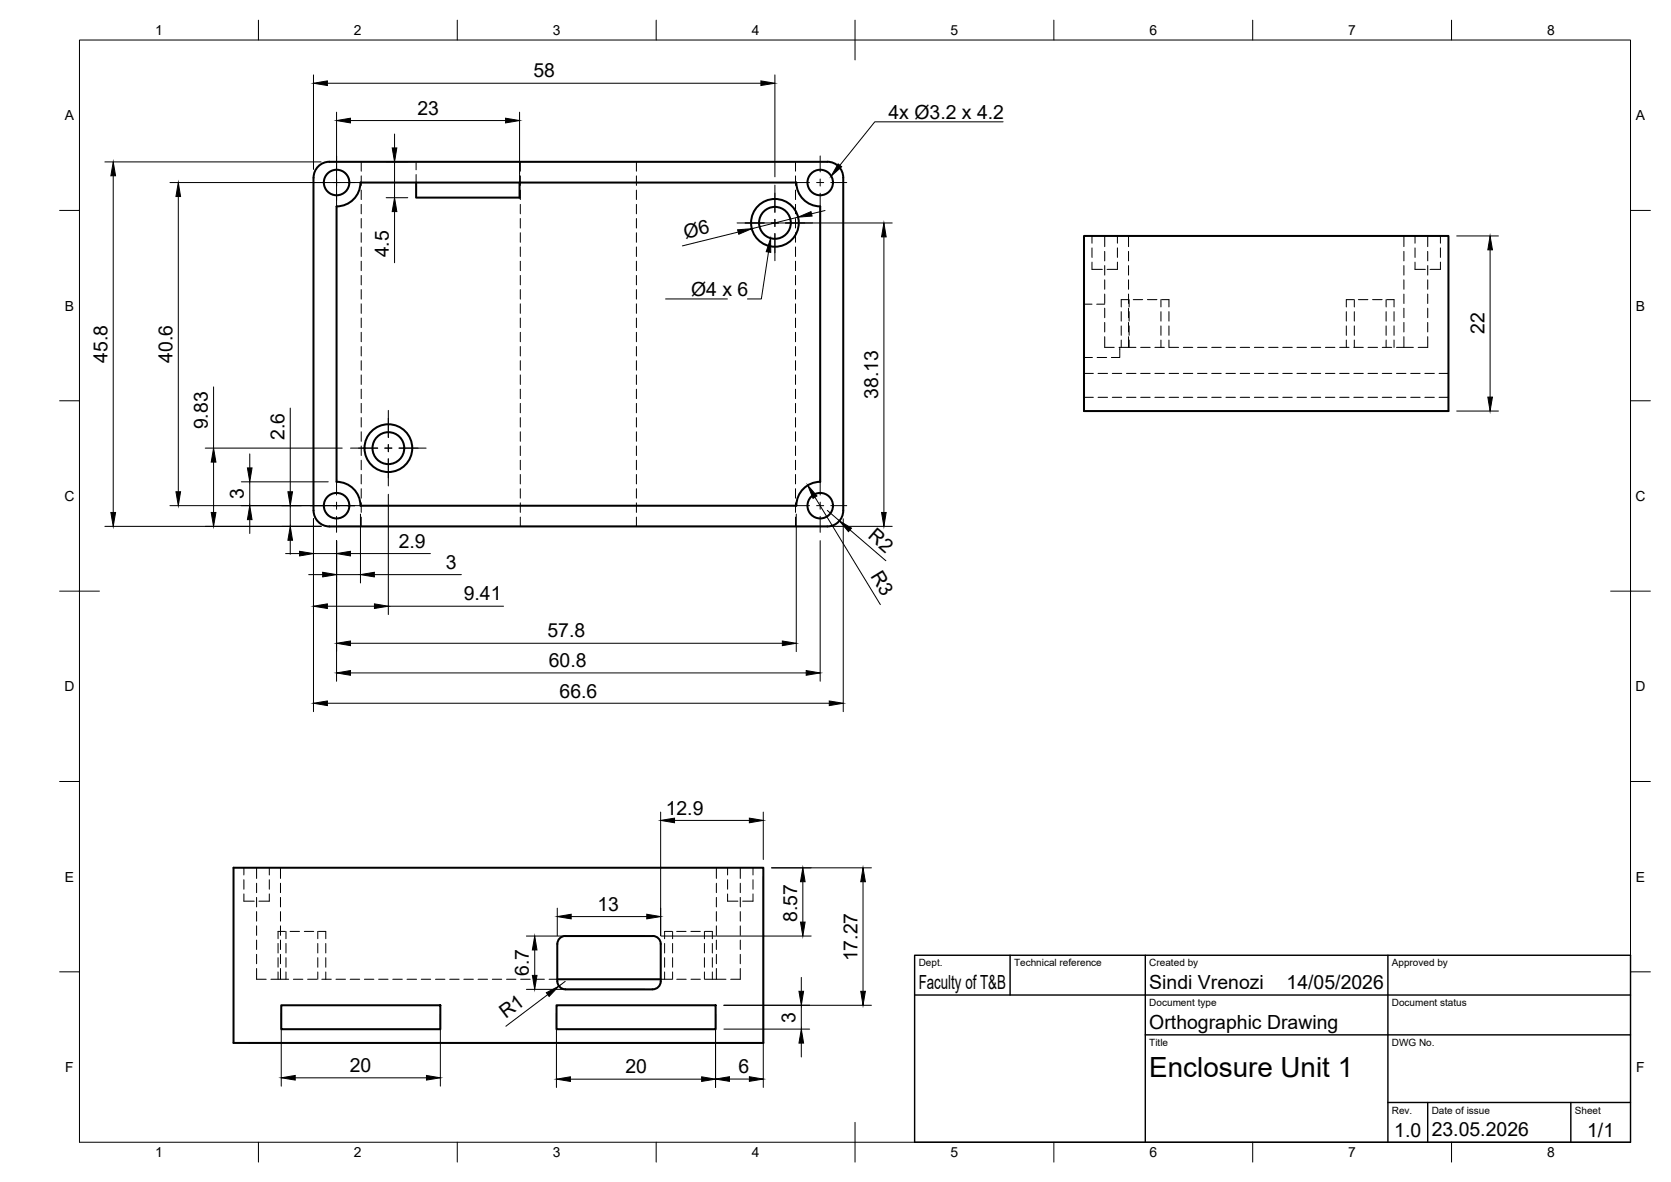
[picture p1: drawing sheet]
<svg xmlns="http://www.w3.org/2000/svg" width="420mm" height="297mm" viewBox="0 0 420 297" stroke-linecap="round" stroke-linejoin="round" font-family="sans-serif">
<!-- layer: Hidden -->
<g fill="none" stroke="#000" stroke-width=".25">
<path d="M90.8 40.7v2.3M90.8 44.2v2.4M90.8 47.8v2.4M90.8 51.4v2.3M90.8 54.9v2.4M90.8 58.5v2.4M104.6 40.7v2M104.6 43.9v2M130.6 40.7v2M130.6 43.9v2M130.8 40.7v2.3M130.8 44.2v2.4"/>
<path d="M130.8 47.8v2.4M130.8 51.4v2.3M130.8 54.9v2.4M130.8 58.5v2.4M160 40.7v2.3M160 44.2v2.4M160 47.8v2.4M160 51.4v2.3M160 54.9v2.4M160 58.5v2.4M200 40.7v2.3M200 44.2v2.4"/>
<path d="M200 47.8v2.4M200 51.4v2.3M200 54.9v2.4M200 58.5v2.4M274.6 59.3v1.8M277.8 59.3v2.7M281 59.3v1.8M283.8 59.3v2.7M353 59.3v2.7M355.8 59.3v1.8M359 59.3v2.7M362.2 59.3v1.8"/>
<path d="M90.8 62.1v2.4M90.8 65.6v2.4M90.8 69.2v2.4M90.8 72.8v2.4M90.8 76.4v2.3M90.8 79.9v2.4M130.8 62.1v2.4M130.8 65.6v2.4M130.8 69.2v2.4M130.8 72.8v2.4M130.8 76.4v2.3M130.8 79.9v2.4"/>
<path d="M160 62.1v2.4M160 65.6v2.4M160 69.2v2.4M160 72.8v2.4M160 76.4v2.3M160 79.9v2.4M200 62.1v2.4M200 65.6v2.4M200 69.2v2.4M200 72.8v2.4M200 76.4v2.3M200 79.9v2.4"/>
<path d="M272.6 76.4h2M274.6 65.9v1.8h2.6M274.6 62.3v2.4M275.8 76.4h2M277.8 63.2v2.4M277.8 66.7v2.4M277.8 70.3v2.4M277.8 73.9v2.4M277.8 77.5v2.3M281 65.9v1.8h-2.6M281 62.3v2.4M281.9 78.3v2.4"/>
<path d="M283.7 75.3h-1.8v1.8M283.8 63.2v2.4M283.8 66.7v2.4M283.8 70.3v2.4M283.8 73.9v2.4M283.8 77.5v2.3M283.9 75.3v1.8M283.9 78.3v2.4M284.9 75.3h2.4M288.5 75.3h2.4M291.9 75.3v1.8M291.9 78.3v2.4"/>
<path d="M292.1 75.3h1.8v1.8M293.9 78.3v2.4M338.5 78.3v2.4M340.4 75.3h-1.9v1.8M340.5 75.3v1.8M340.5 78.3v2.4M341.5 75.3h2.4M345.1 75.3h2.4M348.5 75.3v1.8M348.5 78.3v2.4M348.7 75.3h1.8v1.8M350.5 78.3v2.4"/>
<path d="M353 63.2v2.4M353 66.7v2.4M353 70.3v2.4M353 73.9v2.4M353 77.5v2.3M355.8 65.9v1.8h2.6M355.8 62.3v2.4M359 63.2v2.4M359 66.7v2.4M359 70.3v2.4M359 73.9v2.4M359 77.5v2.3"/>
<path d="M362.2 65.9v1.8h-2.6M362.2 62.3v2.4M90.8 83.5v2.4M90.8 87.1v2.4M90.8 90.6v2.4M90.8 94.2v2.4M90.8 97.8v2.4M130.8 83.5v2.4M130.8 87.1v2.4M130.8 90.6v2.4M130.8 94.2v2.4M130.8 97.8v2.4"/>
<path d="M160 83.5v2.4M160 87.1v2.4M160 90.6v2.4M160 94.2v2.4M160 97.8v2.4M200 83.5v2.4M200 87.1v2.4M200 90.6v2.4M200 94.2v2.4M200 97.8v2.4M272.6 99.9h2.3M272.6 93.8h2.3"/>
<path d="M272.6 89.8h2.1M275.9 89.8h2.4M276.1 99.9h2.4M276.1 93.8h2.4M277.8 84.6v2.7h2.4M277.8 81v2.4M279.7 99.9h2.3M279.7 93.8h2.3M281.4 87.3h2.4M281.6 87.3v2.5h-2.2M281.9 81.9v2.4M281.9 85.5v1.8"/>
<path d="M283.3 99.9h2.3M283.3 93.8h2.3M283.8 87.3h1.8M283.8 81v2.4M283.8 84.6v2.7M283.9 81.9v2.4M283.9 85.5v1.8M286.8 99.9h2.4M286.8 93.8h2.4M286.8 87.3h2.4M290.4 99.9h2.4M290.4 93.8h2.4"/>
<path d="M290.4 87.3h2.4M291.9 81.9v2.4M291.9 85.5v1.8M293.9 85.5l.1 1.8h2.4M293.9 81.9v2.4M294 99.9h2.4M294 93.8h2.4M297.5 99.9h2.4M297.5 93.8h2.4M297.5 87.3h2.4M301.1 99.9h2.4M301.1 93.8h2.4"/>
<path d="M301.1 87.3h2.4M304.7 99.9h2.4M304.7 93.8h2.4M304.7 87.3h2.4M308.3 99.9h2.3M308.3 93.8h2.3M308.3 87.3h2.3M311.8 99.9h2.4M311.8 93.8h2.4M311.8 87.3h2.4M315.4 99.9h2.4M315.4 93.8h2.4"/>
<path d="M315.4 87.3h2.4M319 99.9h2.4M319 93.8h2.4M319 87.3h2.4M322.5 99.9h2.4M322.5 93.8h2.4M322.5 87.3h2.4M326.1 99.9h2.4M326.1 93.8h2.4M326.1 87.3h2.4M329.7 99.9h2.4M329.7 93.8h2.4"/>
<path d="M329.7 87.3h2.4M333.3 99.9h2.3M333.3 93.8h2.3M333.3 87.3h2.3M336.8 99.9h2.4M336.8 93.8h2.4M336.8 87.3h2.4M338.5 81.9v2.4M338.5 85.5v1.8M340.4 99.9h2.4M340.4 93.8h2.4M340.4 87.3h2.4"/>
<path d="M340.5 81.9v2.4M340.5 85.5v1.8M344 99.9h2.4M344 93.8h2.4M344 87.3h2.4M347.6 99.9h2.3M347.6 93.8h2.3M347.6 87.3h2.3M348.5 81.9v2.4M348.5 85.5v1.8M350.5 81.9v2.4M350.5 85.5v1.8"/>
<path d="M351.1 99.9h2.4M351.1 93.8h2.4M351.1 87.3h1.9M353 87.3h2.4M353 81v2.4M353 84.6v2.7M354.7 99.9h2.4M354.7 93.8h2.4M358.3 99.9h2.4M358.3 93.8h2.4M359 84.6v2.7h-2.4M359 81v2.4"/>
<path d="M361.8 99.9h2.4M361.8 93.8h2.4M90.8 101.4v2.3M90.8 105v2.3M90.8 108.5v2.4M90.8 112.1v2.4M90.8 115.7v2.4M90.8 119.2v2.4M130.8 101.4v2.3M130.8 105v2.3M130.8 108.5v2.4M130.8 112.1v2.4"/>
<path d="M130.8 115.7v2.4M130.8 119.2v2.4M160 101.4v2.3M160 105v2.3M160 108.5v2.4M160 112.1v2.4M160 115.7v2.4M160 119.2v2.4M200 101.4v2.3M200 105v2.3M200 108.5v2.4M200 112.1v2.4"/>
<path d="M200 115.7v2.4M200 119.2v2.4M90.8 122.8v2.4M90.8 126.4v2.4M90.8 129.9v2.4M130.8 122.8v2.4M130.8 126.4v2.4M130.8 129.9v2.4M160 122.8v2.4M160 126.4v2.4M160 129.9v2.4M200 122.8v2.4"/>
<path d="M200 126.4v2.4M200 129.9v2.4M61.3 218.1v1.8M64.5 218.1v2.7M67.7 218.1v1.8M70.5 218.1v2.7M180.1 218.1v2.7M182.9 218.1v1.8M186.1 218.1v2.7M189.3 218.1v1.8M61.3 224.6v1.9h2.6M61.3 221.1v2.4"/>
<path d="M64.5 222v2.3M64.5 225.5v2.4M64.5 229.1v2.4M64.5 232.7v2.4M64.5 236.2v2.4M64.5 239.8v2.4M67.7 224.6v1.9h-2.6M67.7 221.1v2.4M69.9 237.1v2.4M70.5 222v2.3M70.5 225.5v2.4M70.5 229.1v2.4"/>
<path d="M70.5 232.7v2.4M70.5 236.2v2.4M70.5 239.8v2.4M71.7 234.1h-1.8v1.8M71.9 234.1v1.8M71.9 237.1v2.4M72.9 234.1h2.4M76.5 234.1h2.4M79.9 234.1v1.8M79.9 237.1v2.4M80.1 234.1h1.8v1.8M81.9 237.1v2.4"/>
<path d="M167.1 237.1v2.4M169 234.1h-1.9v1.8M169.1 234.1v1.8M169.1 237.1v2.4M170.1 234.1h2.4M173.7 234.1h2.4M177.1 234.1v1.8M177.1 237.1v2.4M177.3 234.1h1.8v1.8M179.1 237.1v2.4M180.1 222v2.3M180.1 225.5v2.4"/>
<path d="M180.1 229.1v2.4M180.1 232.7v2.4M180.1 236.2v2.4M180.1 239.8v2.4M182.9 224.6v1.9h2.6M182.9 221.1v2.4M186.1 222v2.3M186.1 225.5v2.4M186.1 229.1v2.4M186.1 232.7v2.4M186.1 236.2v2.4M186.1 239.8v2.4"/>
<path d="M189.3 224.6v1.9h-2.6M189.3 221.1v2.4M64.5 243.4v2.7h2.4M68.1 246.1h2.4M69.9 240.7v2.4M69.9 244.2v1.9M70.5 243.4v2.7h2.1M71.9 240.7v2.4M71.9 244.2v1.9M73.8 246.1h2.4M77.3 246.1h2.4M79.9 240.7v2.4"/>
<path d="M79.9 244.2v1.9M80.9 246.1h2.4M81.9 240.7v2.4M81.9 244.2v1.9M84.5 246.1h2.4M88.1 246.1h2.3M91.6 246.1h2.4M95.2 246.1h2.4M98.8 246.1h2.4M102.3 246.1h2.4M105.9 246.1h2.4M109.5 246.1h2.4"/>
<path d="M113.1 246.1h2.3M116.6 246.1h2.4M120.2 246.1h2.4M123.8 246.1h2.4M127.4 246.1h2.3M130.9 246.1h2.4M134.5 246.1h2.4M138.1 246.1h2M166.1 246.1h2.9M167.1 240.7v2.4M167.1 244.2v1.9M169.1 240.7v2.4"/>
<path d="M169.1 244.2v1.9M170.2 246.1h2.3M173.7 246.1h2.4M177.1 240.7v2.4M177.1 244.2v1.9M179.1 240.7v2.4M179.1 244.2v1.9M180.1 243.4v2.7h-2.8M180.1 246.1h2.4M186.1 243.4v2.7h-2.4"/>
</g>
<!-- layer: Visible -->
<g fill="none" stroke="#000" stroke-width=".51">
<path d="M78.8 44.7v83.6a4 4 0 0 0 4 4h125.2M104.6 45.9v3.8h26v-3.8M208 40.7l-125.2-.1a4 4 0 0 0-4 4.1M208 40.6a4 4 0 0 1 4 4.1M212 44.7v83.6a4 4 0 0 1-4 4M272.6 59.3h91.6v44h-91.6zM84.6 121.1v-69.2a6 6 0 0 0 6-6h109.6a6 6 0 0 0 6 6v69.2M84.6 121.1a6 6 0 0 1 6 6h109.6a6 6 0 0 1 6-6M58.7 218.1h133.2v44h-133.2zM140.7 235.8l.9-.5 .5-.1h22a2 2 0 0 1 2 2v9.4a2.04 2.04 0 0 1-2 2h-22a2.04 2.04 0 0 1-2-2v-9.4l.1-.5zM70.7 252.6h40v6h-40zM139.9 252.6h40v6h-40z"/>
<path d="M140.1 246.1h26"/>
<circle cx="84.6" cy="45.9" r="3.2"/>
<circle cx="194.8" cy="56" r="4"/>
<circle cx="194.9" cy="56" r="6"/>
<circle cx="206.2" cy="45.9" r="3.2"/>
<circle cx="97.6" cy="112.6" r="4"/>
<circle cx="97.7" cy="112.6" r="6"/>
<circle cx="84.6" cy="127.1" r="3.2"/>
<circle cx="206.2" cy="127.1" r="3.2"/>
</g>
<!-- layer: BORDER -->
<g fill="none" stroke="#000" stroke-width=".25">
<path d="M20 10.1h390v276.9h-390zM65 5.1v5M115 5.1v5M165 5.1v5M215 5.1v10M265 5.1v5M315 5.1v5M365 5.1v5M15 52.9h5M410 52.9h5M15 100.7h5M410 100.7h5"/>
<path d="M15 148.6h10M405 148.6h10M15 196.4h5M410 196.4h5M15 244.2h5M410 244.2h5M65 287v5M115 287v5M165 287v5M215 282.1v9.9M265 287v5M315 287v5"/>
<path d="M365 287v5"/>
</g>
<!-- layer: Smart Centers -->
<g fill="none" stroke="#000" stroke-width=".25">
<path d="M84.6 39.2v4M206.2 39.2v4M77.9 45.9h4.1M83.7 45.9h1.8M84.6 45v1.8M84.6 48.6v4M87.3 45.9h4M185.3 56h6.9M193.9 56h1.8M194.8 46.5v6.8M194.8 55.1v1.8M194.8 58.7v6.8"/>
<path d="M197.5 56h6.8M199.5 45.9h4M205.3 45.9h1.8M206.2 45v1.8M206.2 48.6v4M208.9 45.9h4M88.1 112.6h6.9M96.8 112.6h1.7M97.6 103.1v6.8M97.6 111.7v1.8M97.6 115.3v6.8M100.3 112.6h6.8"/>
<path d="M77.9 127.1h4.1M83.7 127.1h1.8M84.6 120.4v4M84.6 126.2v1.8M84.6 129.8v4M87.3 127.1h4M199.5 127.1h4M205.3 127.1h1.8M206.2 120.4v4M206.2 126.2v1.8M206.2 129.8v4M208.9 127.1h4"/>
</g>
<!-- layer: FD_Dimensions -->
<g fill="none" stroke="#000" stroke-width=".25">
<path d="M78.8 18.8v23.8M194.8 18.8v25.6M82.3 20.9h109M84.6 28.2v22.3M88.1 30.3h39M99.2 33.7v3.5M130.6 28.2v15.6M26.4 40.7h54.3M28.5 44.2v84.6M42.7 45.9h46.5M44.8 49.4v74.2M97.1 40.7h5.4"/>
<path d="M97.1 49.7h5.4M99.2 40.7v9M99.2 53.2v12.8M185.6 58.3l-14 3.5M187.4 56h36.9M200.7 54.6l-11.7 2.9M207.5 52.9l-3.5 .8M222.2 59.5v69.3M366.3 59.3h10.5M374.7 62.8v37M53.7 97.2v15.4M51.6 112.6h34.4"/>
<path d="M53.7 116.1v12.7M62.8 114.1v3.5M73 102.6v21M366.3 103.3h10.5M26.4 132.3h54.3M42.7 127.1h46.5M60.7 121.1h21.8M62.8 121.1v6M62.8 130.6v3.5M71.8 139.1h3.5M73 127.1v5.2M73 135.8v3.5"/>
<path d="M78.8 130.4v48.4M78.8 139.1h5.8M84.6 135.9v35.3M84.9 132.3h139.4M88.1 139.1h20.1M90.6 129.2v17.3M97.6 124.2v30.2M200.2 129.2v34.6M204.9 125l16.5 26.9M206.2 135.9v35.3M208 128.3l3.1 2.6M212 130.4v48.4"/>
<path d="M213.7 133.2l9 7.7M77.6 144.4h3.5M82.3 152.3h11.8M84.6 144.4h6M94.1 144.4h21.9M97.6 152.3h29M82.3 176.7h126.2M88.1 169.1h114.6M88.1 161.7h108.6M166.1 204.1v31M169.6 206.2h18.8M191.9 204.1v11.9"/>
<path d="M194 218.1h25.1M132.4 235.2h29.6M134.5 238.7v6.4M140.1 228.2v6.9M143.6 230.3h19M166.2 235.2h37.8M191.9 220.2v53.1M201.9 221.6v10.1M217 221.6v27.5M70.7 254.7v18.3M110.7 254.7v18.3M132.4 248.6h29.6"/>
<path d="M137.7 249.9l-10.5 8M139.9 254.7v18.6M142.1 246.6l-1.6 1.2M179.9 254.7v18.6M182 252.6h37.1M182 258.6h21.6M201.5 245.6v3.5M201.5 252.6v6M74.2 270.9h33M143.4 271.2h33M183.4 271.2h5M201.5 262.1v3.5"/>
</g>
<g fill="#000" stroke="#000" stroke-width=".25">
<path d="M78.8 20.9l3.5-.6v1.2zM84.6 30.3l3.5-.6v1.2zM98.6 37.2h1.2l-.6 3.5zM127.1 29.7l3.5 .6-3.5 .6zM191.3 20.3l3.5 .6-3.5 .6zM28.5 40.7l.6 3.5h-1.2zM44.8 45.9l.6 3.5h-1.2zM99.2 49.7l.6 3.5h-1.2zM185.5 57.7l3.5-.2-3.2 1.4zM200.7 54.6l3.2-1.4 .3 1.1zM222.2 56l.6 3.5h-1.1zM374.7 59.3l.6 3.5h-1.2z"/>
<path d="M374.1 99.8h1.2l-.6 3.5zM53.7 112.6l.6 3.5h-1.2zM62.2 117.6h1.2l-.6 3.5zM27.9 128.8h1.2l-.6 3.5zM44.2 123.6h1.2l-.6 3.5zM53.1 128.8h1.2l-.6 3.5zM62.8 127.1l.6 3.5h-1.2zM73 132.3l.6 3.5h-1.2zM72.4 123.6h1.2l-.6 3.5zM75.3 138.5l3.5 .6-3.5 .6zM84.6 139.1l3.5-.6v1.2zM203.1 121.9l2.3 2.7-1 .7z"/>
<path d="M211.1 130.9l3 1.8-.8 .9zM221.7 128.8h1.1l-.6 3.5zM81.1 143.8l3.5 .6-3.5 .6zM78.8 152.3l3.5-.5v1.1zM90.6 144.4l3.5-.6v1.2zM94.1 151.8l3.5 .5-3.5 .6zM78.8 176.7l3.5-.5v1.1zM84.6 169.1l3.5-.6v1.2zM84.6 161.7l3.5-.6v1.1zM196.7 161.1l3.5 .6-3.5 .5zM202.7 168.5l3.5 .6-3.5 .6zM208.5 176.2l3.5 .5-3.5 .6z"/>
<path d="M166.1 206.2l3.5-.6v1.2zM188.4 205.6l3.5 .6-3.5 .6zM134.5 235.2l.5 3.5h-1.1zM140.1 230.3l3.5-.5v1.1zM162.6 229.8l3.5 .5-3.5 .6zM201.9 218.1l.5 3.5h-1.1zM201.3 231.7h1.1l-.5 3.5zM217 218.1l.6 3.5h-1.2zM133.9 245.1h1.1l-.5 3.5zM137.4 249.5l3.1-1.7-2.4 2.6zM200.9 249.1h1.2l-.6 3.5zM216.4 249.1h1.2l-.6 3.5z"/>
<path d="M70.7 270.9l3.5-.6v1.1zM107.2 270.3l3.5 .6-3.5 .5zM139.9 271.2l3.5-.6v1.2zM176.4 270.6l3.5 .6-3.5 .6zM179.9 271.2l3.5-.6v1.1zM188.4 270.6l3.5 .6-3.5 .5zM201.5 258.6l.6 3.5h-1.2z"/>
</g>
<!-- layer: Hole Notes -->
<path d="M210.7 41.2l.9 .7-2.6 2.4zM193.8 59.9v3.5l-1.1-.1z" fill="#000" stroke="#000" stroke-width=".25"/>
<path d="M252.2 30.6h-32.2l-8.8 10.9M167.4 75.1h15.5M193.2 63.3l-1.8 11.8h-3.5" fill="none" stroke="#000" stroke-width=".25"/>
<!-- layer: TITLEBLOCK -->
<path d="M230 240.1h180v46.9h-180zM230 250h180M254 240.1v9.9M288 240.1v46.9M349 240.1v46.9M288 260.1h122M349 277.1h61M359 277.1v9.9M395 277.1v9.9" fill="none" stroke="#000" stroke-width=".36"/>
<text font-size="7" x="289" y="270.6">Enclosure Unit 1</text>
<g font-size="4.9">
<text x="134.1" y="19.5">58</text>
<text x="104.9" y="28.8">23</text>
<text x="223.4" y="29.9">4x Ø3.2 x 4.2</text>
<text x="97.7" y="64.7" transform="rotate(-90 97.7 64.7)">4.5</text>
<text x="172.4" y="60" transform="rotate(-14 172.4 60)">Ø6</text>
<text x="173.8" y="74.4">Ø4 x 6</text>
<text x="373.3" y="84" transform="rotate(-90 373.3 84)">22</text>
<text x="27" y="91.2" transform="rotate(-90 27 91.2)">45.8</text>
<text x="43.4" y="91.2" transform="rotate(-90 43.4 91.2)">40.6</text>
<text x="220.8" y="100.3" transform="rotate(-90 220.8 100.3)">38.13</text>
<text x="52.2" y="107.9" transform="rotate(-90 52.2 107.9)">9.83</text>
<text x="71.5" y="110.5" transform="rotate(-90 71.5 110.5)">2.6</text>
<text x="61.3" y="125.4" transform="rotate(-90 61.3 125.4)">3</text>
<text x="100.2" y="137.7">2.9</text>
<text x="218.1" y="135.1" transform="rotate(41 218.1 135.1)">R2</text>
<text x="112.1" y="142.9">3</text>
<text x="218.8" y="144.9" transform="rotate(59 218.8 144.9)">R3</text>
<text x="116.6" y="150.9">9.41</text>
<text x="137.7" y="160.2">57.8</text>
<text x="138" y="167.6">60.8</text>
<text x="140.7" y="175.3">66.6</text>
<text x="167.4" y="204.7">12.9</text>
<text x="150.2" y="228.9">13</text>
<text x="200.4" y="231.7" transform="rotate(-90 200.4 231.7)">8.57</text>
<text x="133" y="245.3" transform="rotate(-90 133 245.3)">6.7</text>
<text x="215.6" y="241.6" transform="rotate(-90 215.6 241.6)">17.27</text>
<text x="231" y="248.5">Faculty of T&amp;B</text>
<text x="289" y="248.5">Sindi Vrenozi</text>
<text x="323.5" y="248.5">14/05/2026</text>
<text x="127.1" y="256.2" transform="rotate(-37 127.1 256.2)">R1</text>
<text x="200" y="257" transform="rotate(-90 200 257)">3</text>
<text x="289" y="258.6">Orthographic Drawing</text>
<text x="87.9" y="269.4">20</text>
<text x="157.2" y="269.7">20</text>
<text x="185.7" y="269.7">6</text>
<text x="350.6" y="285.7">1.0</text>
<text x="360" y="285.5">23.05.2026</text>
<text x="399.1" y="285.7">1/1</text>
</g>
<g font-size="3.5">
<text x="39" y="8.8">1</text>
<text x="89" y="8.8">2</text>
<text x="139" y="8.8">3</text>
<text x="189" y="8.8">4</text>
<text x="239" y="8.8">5</text>
<text x="289" y="8.8">6</text>
<text x="339" y="8.8">7</text>
<text x="389" y="8.8">8</text>
<text x="16.3" y="30.2">A</text>
<text x="411.3" y="30.2">A</text>
<text x="16.3" y="78">B</text>
<text x="411.3" y="78">B</text>
<text x="16.2" y="125.9">C</text>
<text x="411.2" y="125.9">C</text>
<text x="16.2" y="173.7">D</text>
<text x="411.2" y="173.7">D</text>
<text x="16.3" y="221.6">E</text>
<text x="411.3" y="221.6">E</text>
<text x="16.4" y="269.4">F</text>
<text x="411.4" y="269.4">F</text>
<text x="39" y="290.8">1</text>
<text x="89" y="290.8">2</text>
<text x="139" y="290.8">3</text>
<text x="189" y="290.8">4</text>
<text x="239" y="290.8">5</text>
<text x="289" y="290.8">6</text>
<text x="339" y="290.8">7</text>
<text x="389" y="290.8">8</text>
</g>
<g font-size="2.5">
<text x="231" y="242.9">Dept.</text>
<text x="255" y="242.9">Technical reference</text>
<text x="289" y="242.9">Created by</text>
<text x="350" y="242.9">Approved by</text>
<text x="289" y="252.8">Document type</text>
<text x="350" y="252.8">Document status</text>
<text x="289" y="262.9">Title</text>
<text x="350" y="262.9">DWG No.</text>
<text x="350" y="279.9">Rev.</text>
<text x="360" y="279.9">Date of issue</text>
<text x="396" y="279.9">Sheet</text>
</g>
</svg>
